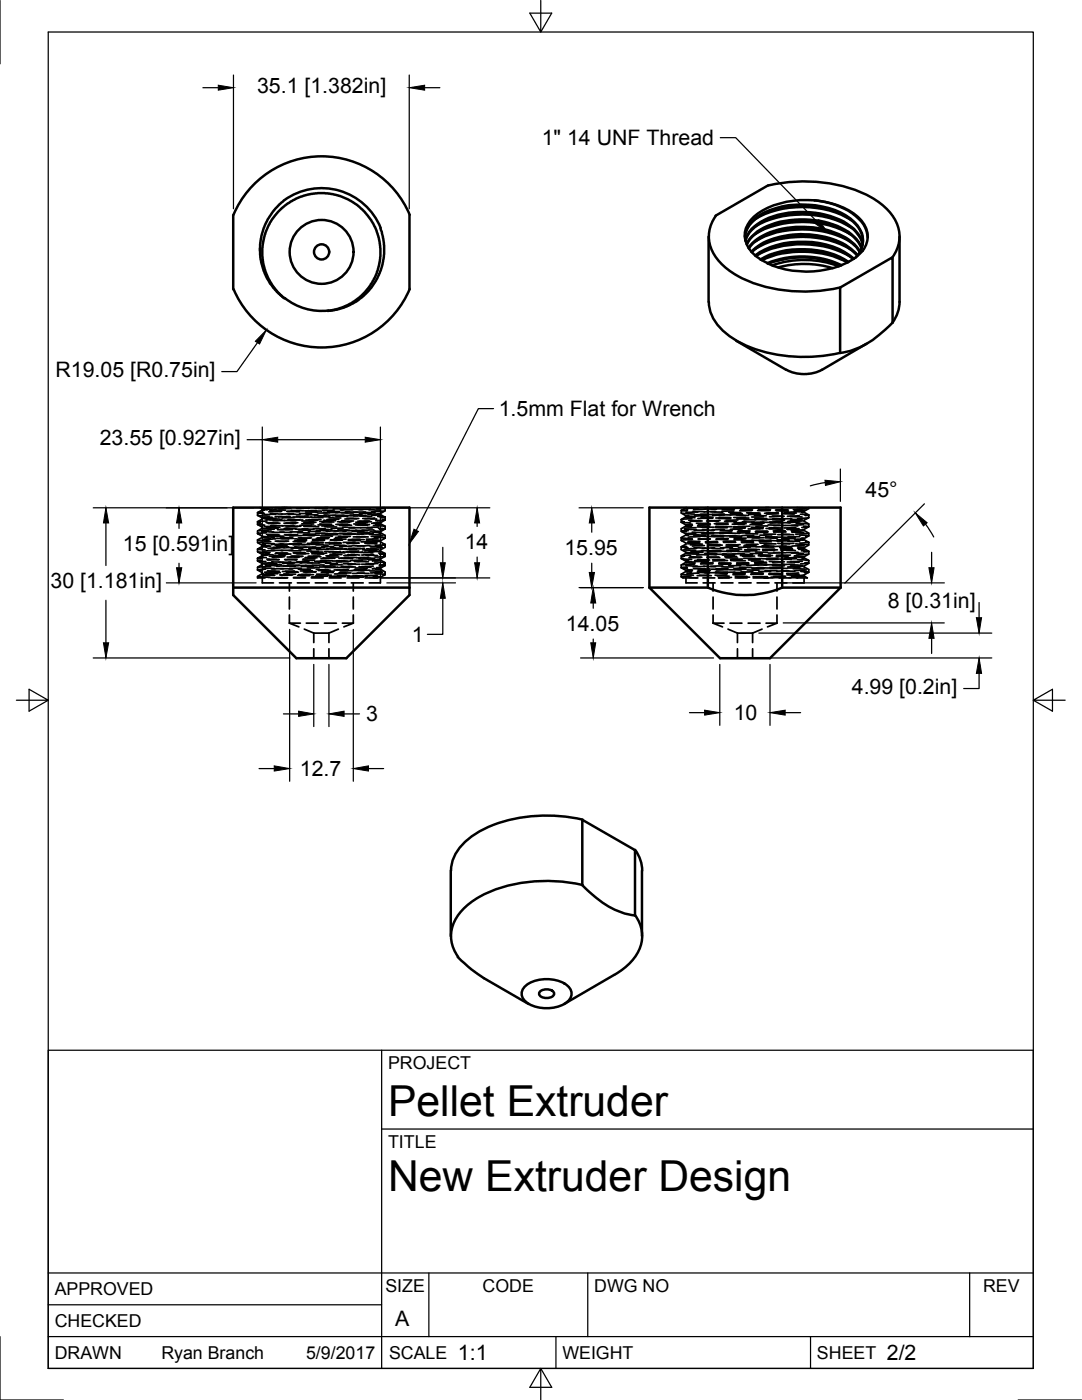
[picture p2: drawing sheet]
<svg xmlns="http://www.w3.org/2000/svg" width="216mm" height="279mm" viewBox="0 0 216 279" stroke-linecap="round" stroke-linejoin="round" font-family="sans-serif">
<!-- layer: Hidden -->
<g fill="none" stroke="#000" stroke-width=".35">
<path d="M51.4 106.5l.9 .5v.2l-.9 .5M51.4 107.8v.5l.9 .5v.2l-.9 .6v.5l.9 .6v.2l-.9 .5v.5M51.4 112l.9 .5v.2M51.4 107.7l2.3 .2M51.4 102.8l2.3 .2M51.5 110.2l2.4 .1M51.5 115.1l2.4 .1M51.8 101.3l.5 .3M52.1 111.8l-.7 .2 1.6 .1M52.2 106.1l2.4 .1M52.3 109.5l-.9 .1 1.5 .1M52.3 104.6l-.9 .1 1.4 .1"/>
<path d="M52.3 115.3v1h2.3M52.3 112.7l-.9 .5v.5l.9 .6v.2l-.9 .5v.3h1.5M52.3 108.4l2.4 .1M52.3 101.5v.3l-.9 .5v.5l.9 .6v.2M52.3 103.6l-.9 .5v.6l.9 .5v.2l-.9 .6v.5M52.4 107.1l2.4 .1M52.4 105.5l2.3 .1M52.4 114.5l2.2 .2M52.4 113.4l2.4 .1M52.4 102.2l-1 .1 1.3 .1M53 108.7l-.7 .1 1.7 .2M53 112.8l2.4 .1"/>
<path d="M53 113.6l-1.6 .1 .8 .1M53 114.4l2.4 .1M53 107.2h-.7l1.7 .2M53.1 103.7l2.4 .1M53.1 104.3l2.4 .1M53.1 105.3l2.4 .1M53.1 111.3l-1.7 .1 .6 .1M53.1 106.3l-1.7 .2 .6 .1M53.2 106.7h2.4M53.2 111.6l2.4 .1M53.3 104l-1.9 .1 .5 .1M53.4 113.9l2.4 .1"/>
<path d="M53.6 101.4l-1.3 .1 1.1 .2M53.7 110.5l-1.4 .1 1 .2M53.7 108.9l-1.4 .1 1 .2M53.7 111l2.4 .1M53.8 112.6l2.4 .1M53.8 101.9l2.4 .1M53.9 103.5l2.4 .1M53.9 102.5l2.4 .1M54 113.1l-2.4 .1M54 108.1l-2.4 .1M54 104.9h2.5M54.1 115.3h1.5"/>
<path d="M54.1 109.8l2.4 .1M54.1 105.8l-2.4 .1M54.2 112.1l2.4 .1M54.3 103.2l-2 .2h.4M54.4 101.6l-2.1 .2h.3M54.5 112.3l-2.2 .2h.3M54.5 110.8l2.4 .1M54.5 109.2l2.4 .1M54.5 110.7l-2.2 .2h.2M54.6 101.7l2.4 .1M54.8 114.8l-2.4 .1M54.9 109.9l-2.4 .1"/>
<path d="M54.9 108h2.4M54.9 103.1h2.4M55 107.5l-2.4 .1M55 102.6l-2.4 .1M55.1 105l-2.4 .1M55.1 110.3l2.3 .1M55.1 103.4l-2.4 .1M55.1 115.3h1.9M55.2 114.1l-2.4 .1M55.2 109l2.4 .1M55.2 107.4l2.4 .1M55.2 112.5l-2.4 .1"/>
<path d="M55.6 115.3h1.8M55.7 111.7l-2.4 .1M55.8 116.3h2.3M55.8 106.8l-2.4 .1M55.8 114.7l2.4 .1M55.8 106.2l2.4 .1M55.9 105.2l-2.4 .1M55.9 109.3l-2.4 .1M55.9 104.4l-2.4 .1M55.9 105.7h2.4M55.9 108.5l2.4 .1M56 107.2l2.3 .1"/>
<path d="M56 114.3l-2.4 .1M56 113.5h2.3M56 102.1h-2.4M56.6 108.6l-2.4 .1M56.6 113h2.3M56.6 113.5h-2.4M56.6 114.5l2.4 .1M56.6 107l-2.4 .1M56.7 103.9h2.3M56.7 104.4l2.3 .1M56.7 105.5h2.4M56.7 111.1l-2.4 .1"/>
<path d="M56.7 106.2l-2.4 .1M56.7 101.3h1.4M56.8 101.3h-2M56.8 106.8h2.3M56.8 111.7l2.4 .1M56.9 103.9h-2.4M57 114l2.3 .1M57.3 110.4l-2.4 .1M57.3 108.8l-2.4 .1M57.3 111.2h2.4M57.4 112.8h2.3M57.4 102.1h2.4"/>
<path d="M57.4 115.3h-1.8M57.4 103.7h2.4M57.5 102.6l2.4 .1M57.5 113h-2.3M57.6 108h-2.4M57.6 109.9h2.4M57.6 105h2.4M57.7 105.7h-2.3M57.7 116.3v1.7M57.7 119.2v2.3M57.8 112.3h2.4M57.9 103.1l-2.4 .1"/>
<path d="M57.9 101.5h-2.3M58 112.2l-2.3 .1M58 109.3l2.4 .1M58 110.6l-2.3 .1M58.1 111h2.4M58.1 101.8l2.5 .1M58.4 114.7l-2.4 .1M58.4 109.8l-2.3 .1M58.5 108.1h2.4M58.5 103.2h2.4M58.5 115.3h2.4M58.6 107.4l-2.4 .1"/>
<path d="M58.6 102.5l-2.4 .1M58.6 104.9l-2.3 .1M58.6 110.4l2.4 .1M58.7 103.3l-2.4 .1M58.7 113.9l-2.3 .1M58.8 109.1l2.4 .1M58.8 107.5l2.4 .1M58.8 112.4l-2.4 .1M59.3 111.6l-2.4 .1M59.3 116.3h2.4M59.3 101.3l2.4 .1M59.4 106.7l-2.4 .1"/>
<path d="M59.4 114.8l2.4 .1M59.4 106.3l2.4 .1M59.4 105.1l-2.3 .1M59.4 109.2l-2.3 .1M59.4 104.3l-2.3 .1M59.5 108.6l2.4 .1M59.5 107.3l2.4 .1M59.5 105.8h2.4M59.5 114.2h-2.3M59.5 113.6h2.4M59.6 102h-2.4M60.1 108.5h-2.4"/>
<path d="M60.1 113.1h2.4M60.1 113.4l-2.4 .1M60.2 114.6l2.4 .1M60.2 106.9l-2.4 .1M60.2 104h2.4M60.2 104.5l2.4 .1M60.3 105.6h2.4M60.3 111l-2.4 .1M60.3 106.9h2.5M60.3 106.1l-2.4 .1M60.4 111.8h2.4M60.4 103.8h-2.4"/>
<path d="M60.5 114.1l2.4 .1M60.9 110.3h-2.4M60.9 108.7h-2.4M60.9 111.3h2.4M60.9 112.9h2.4M61 102.2h2.4M61 115.2h-2.4M61 103.8h2.4M61.1 102.7l2.4 .1M61.1 112.9h-2.4M61.2 107.9h-2.4M61.2 110h2.4"/>
<path d="M61.2 105.1h2.4M61.3 105.6h-2.4M61.4 112.3l2.4 .1M61.5 103h-2.4M61.5 101.4h-2.4M61.6 112.1h-2.4M61.6 109.4l2.4 .1M61.6 110.5h-2.4M61.7 111l2.3 .1M61.8 101.9l2.3 .1M62 114.6l-2.4 .1M62 109.7l-2.4 .1"/>
<path d="M62.1 103.2l2.3 .1M62.1 115.3h2.4M62.1 108.2h2.4M62.2 107.3l-2.4 .1M62.2 102.4l-2.4 .1M62.2 104.8l-2.4 .1M62.2 110.5l2.4 .1M62.3 103.2l-2.4 .1M62.3 113.9h-2.4M62.4 109.2l2.3 .1M62.4 107.6l2.3 .1M62.4 112.3l-2.4 .1"/>
<path d="M62.9 111.5l-2.4 .1M62.9 116.3h2.4M62.9 101.4l2.4 .1M63 106.6l-2.4 .1M63 114.9l2.4 .1M63 106.4l2.3 .1M63 105l-2.4 .1M63 109.2h-2.4M63.1 108.7l2.4 .1M63.1 104.2l-2.5 .1M63.1 107.4l2.4 .1M63.1 105.9h2.4"/>
<path d="M63.1 114.1h-2.4M63.1 113.6l2.4 .1M63.2 101.9h-2.4M63.7 108.4h-2.4M63.7 113.2h2.4M63.7 113.3l-2.4 .1M63.8 114.7l2.3 .1M63.8 106.8l-2.4 .1M63.8 104.1h2.4M63.8 104.6h2.4M63.8 105.7h2.4M63.8 111h-2.3"/>
<path d="M63.9 106l-2.4 .1M63.9 111.9h2.4M63.9 107h2.4M64 103.7h-2.4M64.1 114.2h2.4M64.4 110.2h-2.3M64.4 111.3l2.4 .1M64.5 112.9l2.4 .1M64.5 108.6h-2.4M64.5 102.2l2.4 .1M64.5 115.1h-2.3M64.6 103.8l2.4 .1"/>
<path d="M64.6 102.8h2.4M64.7 112.8h-2.4M64.7 107.8l-2.3 .1M64.8 110.1h2.4M64.8 105.1l2.4 .1M64.9 105.5l-2.4 .1M64.9 112.4l2.4 .1M65.1 102.9l-2.4 .1M65.2 112l-2.4 .1M65.2 109.5l2.4 .1M65.2 110.4l-2.4 .1M65.2 111.1l2.4 .1"/>
<path d="M65.3 102l2.4 .1M65.4 101.3h-2.7M65.5 114.5l-2.3 .1M65.6 109.6l-2.4 .1M65.6 103.3l2.4 .1M65.7 115.3h2.4M65.7 108.2l2.4 .1M65.7 107.3h-2.3M65.8 102.3l-2.4 .1M65.8 104.7l-2.3 .1M65.8 103.1l-2.3 .1M65.8 110.6l2.4 .1"/>
<path d="M65.9 113.8h-2.4M65.9 109.3l2.5 .1M65.9 107.7l2.4 .1M65.9 112.2l-2.3 .1M66.4 111.4l-2.4 .1M66.5 101.5l2.4 .1M66.5 116.3h2.4M66.5 106.5l-2.4 .1M66.5 106.5h2.4M66.6 104.9l-2.4 .1M66.6 115l2.4 .1M66.6 109.1h-2.4"/>
<path d="M66.6 104.2h-2.4M66.7 107.5l2.4 .1M66.7 106h2.4M66.7 114h-2.4M66.7 113.7l2.4 .1M66.7 108.8l2.4 .1M66.7 101.8h-2.4M67.3 108.3h-2.4M67.3 113.2l-2.4 .1M67.3 114.8l2.4 .1M67.3 106.7l-2.4 .1M67.3 113.2l2.4 .1"/>
<path d="M67.4 104.1l2.4 .1M67.4 104.7h2.4M67.4 105.7l2.4 .1M67.4 110.9h-2.4M67.5 106h-2.4M67.5 112h2.4M67.5 107l2.4 .1M67.6 103.6l-2.4 .1M67.7 114.3h2.4M68 110.1l-2.4 .1M68 111.4l2.4 .1M68.1 113l2.3 .1"/>
<path d="M68.1 108.5l-2.4 .1M68.1 102.3l2.4 .1M68.2 103.9l2.3 .1M68.2 115l-2.5 .1M68.2 102.9h2.4M68.3 112.7l-2.4 .1M68.3 107.7l-2.4 .1M68.4 105.2l2.3 .1M68.4 110.1l2.4 .1M68.5 105.4l-2.4 .1M68.5 112.5l2.4 .1M68.7 102.8l-2.4 .1"/>
<path d="M68.8 111.9l-2.4 .1M68.8 109.6l2.3 .1M68.8 111.2l2.4 .1M68.8 110.3l-2.4 .1M68.9 102.1l2.4 .1M69.2 114.5h-2.5M69.2 109.5l-2.4 .1M69.2 103.4l2.4 .1M69.3 115.3h2.3M69.3 108.3l2.3 .1-2.3 .1M69.3 107.2h-2.4M69.4 102.3h-2.4"/>
<path d="M69.4 104.6l-2.4 .1M69.4 103l-2.4 .1M69.4 110.7l2.4 .1M69.5 113.7h-2.4M69.5 107.8l2.4 .1M69.5 112.1l-2.4 .1M69.6 109.4l2.3 .1M70 111.3l-2.4 .1M70.1 101.6l2.3 .1M70.1 116.3h2.4M70.1 106.6h2.4M70.2 106.4l-2.4 .1"/>
<path d="M70.2 104.8l-2.4 .1M70.2 115.1l2.3 .1M70.2 109h-2.4M70.2 104.1h-2.4M70.2 107.6l2.5 .1M70.2 106.1h2.4M70.2 113.9h-2.3M70.2 113.8l2.4 .1M70.2 108.9l2.4 .1M70.3 101.7l-2.4 .1M70.5 116.3v1.7M70.5 119.2v2.3"/>
<path d="M70.8 108.2l-2.3 .1M70.9 114.9l2.4 .1M70.9 106.6l-2.4 .1M70.9 113.3l2.4 .1M70.9 113.2h-2.4M70.9 104.8h2.4M71 105.8l2.4 .1M71 104.2l2.4 .1M71 110.8l-2.4 .1M71 105.9h-2.3M71.1 112l2.4 .1M71.1 107.1l2.4 .1"/>
<path d="M71.2 103.5l-2.4 .1M71.2 114.4h2.4M71.6 110l-2.4 .1M71.6 111.5l2.4 .1M71.6 113.1l2.4 .1M71.7 102.4l2.4 .1M71.7 104l2.4 .1M71.7 114.9l-2.3 .1M71.8 103h2.4M71.8 112.6l-2.3 .1M71.9 107.6l-2.4 .1M71.9 105.3l2.4 .1"/>
<path d="M72 110.2l2.4 .1M72 105.3l-2.3 .1M72.1 112.6l2.4 .1M72.2 102.7l-2.3 .1M72.3 111.8l-2.3 .1M72.3 109.7l2.4 .1M72.4 111.3l2.4 .1M72.4 110.2l-2.4 .1M72.5 102.2l2.4 .1M72.7 114.4h-2.4M72.7 109.4l-2.4 .1M72.8 103.5l2.4 .1"/>
<path d="M72.8 115.3h1.9M72.8 108.4l2.4 .1M72.9 107.1l-2.4 .1M72.9 102.2h-2.4M73 104.5l-2.4 .1M73 102.9l-2.4 .1M73 110.8l2.4 .1M73.1 113.6h-2.4M73.1 107.9l2.4 .2M73.1 109.5l2.4 .2M73.1 112l-2.4 .1M73.6 111.2l-2.4 .1"/>
<path d="M73.6 101.7l2.4 .1M73.7 106.7l2.4 .1M73.7 115.2l1.6 .1h-.6M73.7 106.3l-2.4 .1M73.7 104.7l-2.4 .1M73.7 108.9l-2.4 .1M73.8 104h-2.4M73.8 106.2l2.1 .1-.2 .1M73.8 113.8h-2.4M73.8 113.9l2.4 .1M73.8 109l2.4 .1M73.9 107.7l2 .2-.3 .1"/>
<path d="M73.9 101.6l-2.4 .1M74.4 108.1h-2.4M74.5 115l1.4 .2-1.2 .1M74.5 106.5l-2.4 .1M74.5 113.5l1.4 .1-.9 .1M74.5 113l-2.4 .1M74.5 104.9l2.3 .2M74.6 106l1.3 .1-1 .1M74.6 104.4l1.3 .1-1 .1M74.6 110.7l-2.4 .1M74.6 105.8h-2.4M74.7 107.2l2.1 .2h-.2"/>
<path d="M74.7 112.2l2.1 .1-.2 .1M74.8 103.4l-2.4 .1M74.8 114.5l2 .1-.3 .1M75.2 109.8l-2.4 .2M75.2 113.3l.7 .1-1.6 .1M75.2 108.2l-2.4 .1M75.2 111.7l.7 .1-1.6 .2M75.3 102.6l.6 .1-1.7 .1M75.3 104.2l.6 .1-1.7 .2M75.3 114.8l-2.4 .1M75.4 103.1l1.4 .1-.8 .1M75.4 112.5l-2.4 .1"/>
<path d="M75.5 107.5l-2.4 .1M75.5 105.4l1.3 .2-1 .1M75.6 110.4l1.2 .1-1 .1M75.6 105.2l-2.4 .1M75.7 112.7l1.1 .2-1.1 .1M75.8 102.5l-2.4 .2M75.9 111.6l-2.4 .2M75.9 110l-2.3 .2M75.9 106.3l.9 .6v.5l-.9 .5v.2l.9 .6v.5M75.9 111.6v.2l.9 .5v.6l-.9 .5M75.9 104.3v.2l.9 .5M75.9 113.4v.2l.9 .5v.5"/>
<path d="M75.9 110l.9 .5M76.2 101.3l.6 .1-1.7 .1M76.3 114.2l-2.4 .1M76.3 109.3l-2.4 .1M76.4 103.7l.4 .1-1.8 .1M76.4 108.6l.4 .1-1.9 .1M76.5 107l-2.4 .1M76.5 102l-2.4 .1M76.5 111h.3l-2 .2M76.6 101.3l.2 .1v.5l-.9 .6v.2l.9 .5v.6l-.9 .5M76.8 114.7l-.9 .5v1.1h-2.2M76.8 105.1v.5l-.9 .5v.3"/>
<path d="M76.8 109.2l-.9 .5v.3M76.8 110.5v.5l-.9 .6M135.9 115.1l.4 .2h2.8M135.9 101.9v.5l1 .5v.2l-1 .6v.5l1 .6M135.9 106.1l1 .5v.2M135.9 111v.5l1 .5v.3M136 114.6l2.4 .2M136.1 107.2l-.2 .1 2.2 .2M136.2 102.4l2.4 .2M136.3 111.4l-.3 .1 2 .2M136.4 109.7l2.4 .2M136.5 104.1l-.6 .1 1.9 .2"/>
<path d="M136.6 105.6l2.4 .1M136.8 112.9l2.4 .1M136.9 115.3v1h2.2M136.9 101.3l-1 .5M136.9 104.7v.3l-1 .5v.5M136.9 106.8l-1 .5v.5l1 .6v.2l-1 .5v.6l1 .5M136.9 110.2v.2l-1 .5M136.9 112.2l-1 .6v.5l1 .5v.2l-1 .6v.5M136.9 101.3l2.5 .2M137 110.5l2.4 .1M137 109l-1.1 .1 1.4 .2M137.1 110.2l2.4 .2"/>
<path d="M137.1 113.2l-1.2 .1 1.3 .1M137.2 101.7l-1.3 .2 1.2 .1M137.3 108l2.4 .1M137.3 105.9l-1.3 .1 .9 .2M137.4 102.8l-.5 .1 1.8 .2M137.4 111.9l-.5 .1 1.8 .2M137.4 103.1l-.5 .1 1.8 .1M137.4 103.8l2.4 .1M137.5 112.2h-.6l1.8 .2M137.5 115.2l1.8 .1M137.7 111.1l2.4 .1M137.7 108.7l2.4 .1"/>
<path d="M137.8 108.5l2.4 .1M137.8 110.8l-1.8 .1 .5 .1M137.9 114.9l-2 .2 .4 .1M138.1 103.5l-2.2 .2h.3M138.1 113.7l-1.2 .1 1.1 .1M138.1 104.6l-1.2 .1 1.1 .2M138.1 106.2l2.4 .1M138.2 104.8l-1.3 .2 1.1 .1M138.2 113.9l-1.3 .1 1.1 .2M138.2 107.6l-2.3 .2 .2 .1M138.3 102l2.3 .1M138.4 113.5h2.3"/>
<path d="M138.4 107l2.4 .1M138.5 106.7l2.3 .1M138.5 109.3l2.3 .1M138.6 112.6l-2.4 .1M138.8 106.4l-1.9 .2 .4 .1M138.9 106.6l-2 .2 .3 .1M138.9 105.3l-2.4 .1M139 104.4l2.3 .1M139 109.4l-2.4 .2M139.2 114l2.4 .1M139.2 105.2h2.3M139.2 114.2l2.3 .1"/>
<path d="M139.2 104.9l2.4 .1M139.2 111.7l2.4 .1M139.3 102.2l-2.4 .1M139.3 107.5l2.4 .1M139.5 114.4h-2.4M139.6 108.2l-2.4 .1M139.6 114.8l2.3 .1M139.6 108.4l-2.4 .1M139.7 107.1l-2.4 .1M139.8 102.6l2.4 .1M139.9 103.4h2.3M139.9 112.5h2.3"/>
<path d="M139.9 111.3h-2.4M139.9 112.2l2.4 .1M139.9 103.1l2.4 .1M140 109.9l2.4 .1M140.1 104l-2.4 .1M140.2 105.8h2.3M140.3 110l-2.4 .1M140.3 115.3h2.3M140.3 116.3h2.4M140.3 110.2l-2.4 .1M140.4 113l2.4 .1M140.5 101.6h2.4"/>
<path d="M140.5 110.7h2.4M140.5 108.9l-2.3 .1M140.6 110.4l2.4 .1M140.6 101.3l2.4 .1M140.6 113.1h-2.3M140.8 101.6l-2.4 .1M140.8 108.1l2.4 .1M140.9 105.8l-2.4 .1M140.9 102.7l-2.3 .1M141 111.8l-2.4 .1M141 102.9l-2.4 .1M141 104h2.4"/>
<path d="M141 112l-2.3 .1M141.2 111.2l2.4 .1M141.3 108.9h2.4M141.3 108.6l2.4 .1M141.4 110.7l-2.4 .1M141.5 114.8l-2.4 .1M141.6 103.4l-2.3 .1M141.7 113.5l-2.4 .1M141.7 104.5l-2.4 .1M141.7 106.3l2.4 .1M141.7 104.7l-2.3 .1M141.7 113.8h-2.3"/>
<path d="M141.7 107.5l-2.3 .1M141.8 102.1l2.4 .1M141.9 113.6h2.4M142 107.1l2.4 .1M142 106.9h2.4M142 109.4l2.4 .1M142.2 112.5l-2.4 .1M142.3 116.3v1.7M142.3 119.2v2.3M142.4 106.3l-2.4 .1M142.4 106.5l-2.3 .1M142.5 105.2l-2.4 .1"/>
<path d="M142.5 104.5l2.4 .1M142.6 109.3l-2.4 .1M142.7 105.3h2.4M142.7 114.3l2.4 .1M142.8 114.1l2.4 .1M142.8 105.1h2.4M142.8 111.8l2.4 .1M142.8 102.1h-2.4M142.9 107.6l2.4 .1M143 114.2l-2.4 .1M143.1 108l-2.4 .1M143.1 114.9l2.4 .1"/>
<path d="M143.2 108.3h-2.4M143.3 107l-2.4 .1M143.4 103.5h2.4M143.4 112.6h2.4M143.4 111.2h-2.4M143.5 112.3l2.4 .1M143.5 103.2l2.4 .1M143.6 110l2.4 .1M143.7 103.9h-2.4M143.7 105.9h2.4M143.8 109.9h-2.4M143.9 116.3h2.4"/>
<path d="M143.9 110.1l-2.4 .1M144 113.1l2.4 .1M144.1 101.7h2.4M144.1 110.8h2.5M144.1 108.8h-2.4M144.2 110.5l2.4 .1M144.2 101.4l2.4 .1M144.2 113h-2.4M144.4 101.5l-2.4 .1M144.4 108.2h2.4M144.5 102.6h-2.4M144.5 105.7h-2.4"/>
<path d="M144.6 111.7h-2.4M144.6 102.8l-2.4 .1M144.6 104l2.3 .1M144.6 111.9l-2.4 .1M144.8 111.3l2.4 .1M144.9 109h2.3M144.9 108.7l2.4 .1M145 110.6h-2.4M145.1 114.7l-2.4 .1M145.2 103.3l-2.4 .1M145.3 113.5h-2.4M145.3 104.4h-2.4"/>
<path d="M145.3 106.4l2.3 .1M145.3 104.6l-2.4 .1M145.3 113.7h-2.4M145.3 107.4l-2.4 .1M145.4 102.2l2.4 .1M145.5 113.7h2.4M145.6 107.2h2.3M145.6 107h2.4M145.6 109.5l2.4 .1M145.8 112.4l-2.4 .1M146 115.2l-2.6 .1h2.1M146 106.2l-2.4 .1"/>
<path d="M146 106.4l-2.4 .1M146.1 105.1l-2.4 .1M146.1 104.6l2.4 .1M146.2 109.3h-2.4M146.3 105.4h2.4M146.3 114.4l2.4 .1M146.4 114.2l2.3 .1M146.4 105.1l2.3 .1M146.4 111.9h2.3M146.4 102h-2.4M146.5 107.7l2.3 .1M146.7 114.2h-2.5"/>
<path d="M146.7 115.3h2.4M146.7 108h-2.4M146.7 115h2.4M146.7 108.2h-2.3M146.8 106.9l-2.3 .1M146.9 102.8l2.4 .1M147 103.6h2.4M147 112.7h2.4M147 111.1h-2.4M147 112.4l2.4 .1M147 103.3l2.4 .1M147.2 110.1h2.4"/>
<path d="M147.2 103.8h-2.3M147.3 105.9l2.4 .1M147.4 109.8h-2.4M147.4 116.3h2.5M147.4 110l-2.3 .1M147.5 113.2l2.4 .1M147.7 108.7h-2.4M147.7 101.7l2.4 .1M147.7 110.9h2.4M147.8 110.6l2.4 .1M147.8 101.5l2.4 .1M147.8 112.9h-2.4"/>
<path d="M147.9 101.4l-2.3 .1M148 108.3h2.4M148.1 102.5h-2.4M148.1 105.6l-2.4 .1M148.1 111.6h-2.3M148.1 104.1l2.4 .1M148.2 102.7h-4.8M148.2 111.8l-2.4 .1M148.4 111.4l2.4 .1M148.4 109l2.4 .1M148.5 108.8l2.4 .1M148.5 110.5l-2.3 .1"/>
<path d="M148.6 114.6l-2.3 .1M148.8 103.2l-2.4 .1M148.8 113.4l-2.3 .1M148.8 104.3h-2.3M148.8 106.5l2.4 .1M148.9 104.5l-2.4 .1M148.9 113.6h-2.4M148.9 107.4h-2.4M149 102.3l2.4 .1M149.1 113.7l2.4 .1M149.1 107.2l2.4 .1M149.2 107.1h2.4"/>
<path d="M149.2 109.6l2.4 .1M149.4 112.3l-2.4 .1M149.5 106.1l-2.4 .1M149.6 115.2h-2.4M149.6 106.3l-2.4 .1M149.6 105l-2.4 .1M149.7 104.7h2.4M149.7 109.2h-2.4M149.9 105.5h2.4M149.9 114.5l2.4 .1M149.9 114.3l2.4 .1M149.9 105.2l2.4 .1"/>
<path d="M149.9 112h2.4M150 101.9h-2.4M150 107.8h2.4M150.2 114.1h-2.4M150.3 115.3h2.1M150.3 107.9h-2.4M150.3 115.1h2.4M150.3 108.1l-2.4 .1M150.4 106.8l-2.4 .1M150.5 102.9h2.4M150.6 103.7h2.4M150.6 112.8h2.4"/>
<path d="M150.6 111h-2.4M150.6 112.5l2.4 .1M150.6 103.4l2.4 .1M150.8 110.2h2.3M150.8 103.7l-2.4 .1M150.9 106l2.3 .1M151 109.7h-2.4M151 109.9l-2.4 .1M151.1 116.3h2.3M151.1 113.3l2.4 .1M151.3 108.6l-2.4 .1M151.3 101.8l2.4 .1"/>
<path d="M151.3 110.9l2.4 .1M151.4 110.7l2.3 .1M151.4 101.6l2.3 .1M151.4 112.8l-2.4 .1M151.5 101.3l-2.4 .1M151.6 108.3l2.4 .1M151.7 102.4h-2.4M151.7 105.5l-2.4 .1M151.7 111.5l-2.4 .1M151.7 104.2l2.4 .1M151.8 102.6l-2.4 .1M151.8 111.7l-2.4 .1"/>
<path d="M152 111.5l2.3 .1M152 109.1l2.4 .1M152.1 108.9l2.3 .1M152.1 110.4l-2.4 .1M152.2 114.6h-2.4M152.4 103.1l-2.4 .1M152.4 113.3l-2.4 .1M152.4 104.2l-2.4 .1M152.4 106.6h2.4M152.5 104.4l-2.4 .1M152.5 113.5h-2.4M152.5 107.3h-2.4"/>
<path d="M152.6 102.4l2.3 .1M152.7 113.8l2.3 .1M152.7 107.3l2.4 .1M152.7 101.3h.7M152.8 107.1l2.3 .1M152.8 109.7h2.3M153 112.2l-2.4 .1M153.1 106l-2.4 .1M153.1 115.1h-2.3M153.2 106.2l-2.4 .1M153.2 115.3h-.8h1.8M153.2 105h-2.4"/>
<path d="M153.2 104.8h2.4M153.3 109.1h-2.4M153.4 105.6h2.4M153.4 114.6l2.4 .1M153.5 114.4l2.4 .1M153.5 105.3l2.4 .1M153.5 112.1h2.4M153.5 101.8l-2.3 .1M153.6 107.9h2.4M153.8 114l-2.4 .1M153.8 107.8h-2.3M153.8 115.2h2.4"/>
<path d="M153.9 108l-2.4 .1M154 106.8h-2.4M154.1 103h2.4M154.1 103.7l2.4 .1M154.1 112.9h2.4M154.1 110.9l-2.3 .1M154.2 112.6l2.4 .1M154.2 103.5l2.4 .1M154.3 110.2l2.4 .1M154.4 103.6l-2.4 .1M154.4 106.1l2.4 .1M154.5 109.6h-2.3"/>
<path d="M154.6 109.8l-2.4 .1M154.6 116.3h2.4M154.7 113.4l2.4 .1M154.8 108.5l-2.3 .1M154.9 101.9l2.4 .1M154.9 111l2.4 .1M154.9 110.8l2.4 .1M154.9 101.7l2.4 .1M155 112.7l-2.4 .1M155 116.3v1.7M155 119.2v2.3M155.2 108.4l2.4 .1"/>
<path d="M155.2 105.4l-2.3 .1M155.3 111.4l-2.4 .1M155.3 102.3l-2.4 .1M155.3 104.3l2.4 .1M155.3 102.5l-2.3 .1M155.3 111.6l-2.3 .1M155.4 115.3h2.4M155.5 111.6l2.4 .1M155.6 109.2l2.4 .1M155.6 109l2.4 .1M155.7 110.3l-2.4 .1M155.8 114.5h-2.4"/>
<path d="M155.9 103l-2.4 .1M156 113.2l-2.4 .1M156 104.1l-2.4 .1M156 106.7l2.4 .1M156 104.3l-2.4 .1M156 113.4l-2.4 .1M156 107.2h-2.4M156.1 102.5l2.4 .1M156.2 113.9l2.4 .1M156.3 107.4l2.4 .1M156.3 107.2l2.4 .1M156.3 109.8l2.4 .1"/>
<path d="M156.5 112.1l-2.4 .1M156.7 105.9l-2.4 .1M156.7 115h-2.4M156.8 106.1l-2.4 .1M156.8 115.2l-2.4 .1M156.8 104.9h-2.4M156.8 104.9l2.4 .1M156.9 109l-2.4 .1M157 105.7l2.4 .1M157 114.7l2.4 .1M157.1 114.5l2.4 .1M157.1 105.4l2.4 .1"/>
<path d="M157.1 112.2h2.4M157.1 101.7l-2.4 .1M157.2 108l2.3 .1M157.4 113.9l-2.4 .1M157.4 107.7h-2.4M157.4 115.3h1.8M157.5 107.9l-2.4 .1M157.6 106.7h-2.4M157.7 103.1l2.3 .1M157.7 103.9l2.4 .1M157.7 113l2.4 .1M157.7 110.8l-2.4 .1"/>
<path d="M157.8 112.7l2.3 .2M157.8 103.6l2.3 .2M157.9 110.4h2.4M158 103.5l-2.4 .1M158 106.2l2.4 .1M158.1 109.5h-2.4M158.2 109.7l-2.4 .1M158.3 113.5l2.3 .1M158.4 108.4l-2.4 .1M158.5 102.1l1.9 .1-.3 .1M158.5 111.2l1.9 .1-.3 .1M158.5 110.9l1.9 .2-.4 .1"/>
<path d="M158.5 101.8l1.9 .2-.4 .1M158.6 112.6l-2.4 .1M158.8 108.5l2.3 .2M158.8 105.3l-2.4 .1M158.9 111.3l-2.4 .1M158.9 102.2h-2.4M158.9 104.4l2.3 .2M158.9 102.4l-2.4 .1M158.9 111.5l-2.4 .1M159 101.3l1.9 .1M159.1 111.7l2.2 .2M159.2 109.4l1.2 .1-1 .1"/>
<path d="M159.2 109.1l1.2 .2-1.1 .1M159.3 110.2l-2.4 .1M159.4 114.3l-2.4 .1M159.5 102.9l-2.4 .1M159.5 113.1l-2.3 .1M159.5 103.9l-2.3 .2M159.5 106.8l1.8 .1-.5 .1M159.6 104.2l-2.4 .1M159.6 113.3l-2.4 .1M159.6 107.1l-2.4 .1M159.7 102.6l1.7 .2-.7 .1M159.8 114l1.6 .2-.9 .1"/>
<path d="M159.8 107.6l.6 .1-1.7 .1M159.9 107.4h.5l-1.8 .2M159.9 109.9l1.5 .1-1 .2M160.1 112l-2.4 .1M160.2 105.7l-2.3 .2M160.3 114.8l-2.4 .1M160.3 105.9l-2.3 .2M160.3 115l-2.3 .1M160.3 104.7l-2.3 .1M160.4 105l1 .1-1.4 .2M160.4 115.3v1h-2.2M160.4 114.9l.7 .4h-2.1"/>
<path d="M160.4 108.8l-2.3 .2M160.4 104l1 .6v.5l-1 .6v.2l1 .5v.6l-1 .5M160.4 109.5l1 .5v.6l-1 .5v.2l1 .6v.5l-1 .6M160.4 107.4v.3l1 .5v.5M160.4 112.9v.3l1 .4M160.6 112.3l.8 .1-1.7 .2M160.7 101.6l-2.4 .1M160.7 108.1l.7 .1-1.8 .2M160.9 113.7l-2.3 .2M161.1 106.5l-2.3 .1M161.2 103.3h.2l-2.2 .2M161.3 110.6l-2.4 .2"/>
<path d="M161.4 101.3v.2l-1 .5v.2l1 .6v.5M161.4 103.3l-1 .5v.3M161.4 108.8l-1 .5v.2M161.4 113.7v.5l-1 .5v.3M57.7 124.4h2.2M57.7 124.4l1.9 .7M57.7 122.7v1.7M60.7 125.6l1.9 .7M61.1 124.4h2.4M62.6 126.3h3M62.6 126.3v1.9M62.6 129.5v1.9"/>
<path d="M64.7 124.4h2.4M65.6 126.3v1.9M65.6 129.5v1.9M67.5 125.6l-1.9 .7M68.3 124.4h2.2M70.5 124.4l-1.9 .7M70.5 122.7v1.7M142.3 124.4h2.2M142.3 124.4l1.9 .7M142.3 122.7v1.7M145.3 125.6l1.8 .7M145.7 124.4h2.3"/>
<path d="M147.1 126.3h3.1M147.1 126.3v1.9M147.1 129.5v1.9M149.3 124.4h2.4M150.2 126.3v1.9M150.2 129.5v1.9M152.1 125.6l-1.9 .7M152.9 124.4h2.1M155 124.4l-1.9 .7M155 122.7v1.7"/>
</g>
<!-- layer: Visible -->
<g fill="none" stroke="#000" stroke-width=".5">
<path d="M56.7 40l-1.2 1-1 1.2-1.5 2.4-.9 2.6-.3 2.7 .3 2.5 .5 1.7 .7 1.5 1.3 1.9 .7 .8 1.5 1.2-1.2-1-.7-.9-1.5-2.3-.5-1.2-.4-1.7-.2-2.9 .6-3 1-2.2 1.5-1.9 2-1.8 2.6-1.4 2.1-.5 2.7-.2 1.6 .2 1.4 .4 2.6 1.2 1.8 1.4 1.9 2.2 1.1 2.2 .6 2.2 .1 2.9-.5 2.6-1.2 2.6-1.3 1.8-2.3 2-2.6 1.3-2.6 .6 1.8-.3 1.4-.4 2.3-1.1 1.3-1 1.4-1.3 1.5-2 .9-2.1 .6-3.2-.1-2.6-.6-2.6M56.8 39.9a12.7 12.7 0 0 1 19.2 5.6M153.2 37l-10.4 6.1M153.3 37a29.9 29.9 0 0 1 20.6 2.4 10 10 0 0 1 5.6 7.1 6.9 6.9 0 0 1-1.4 4.8M162.5 40a13.7 13.7 0 0 1 9.8 4.8 5.7 5.7 0 0 1 .8 2.6M162.5 40a17.2 17.2 0 0 0-12.1 3.3 4.7 4.7 0 0 0-1.7 4.7M162.5 40a14.6 14.6 0 0 1 9.1 3.7 4.7 4.7 0 0 1-.1 7 16.1 16.1 0 0 1-12 3.4 16.2 16.2 0 0 1-6.4-1.6 18.7 18.7 0 0 1 14.8 .4M46.5 42.9v14.8M46.6 42.9a19.1 19.1 0 0 1 17.6-11.7 19.1 19.1 0 0 1 17.5 11.7M46.6 57.7a19.1 19.1 0 0 0 17.6 11.6 19.1 19.1 0 0 0 17.5-11.6M56.8 59.5a11.8 11.8 0 0 0 8.7 2.5M81.7 42.9v14.8"/>
<path d="M141.4 47.2v13.1M142.8 43.1a7 7 0 0 0 1.1 9.5 21.7 21.7 0 0 0 12.8 5.4 32.2 32.2 0 0 0 10.9-.6M148.7 47.3a5.8 5.8 0 0 1 3.5-4.5 18.7 18.7 0 0 1 16.5 .4 6.2 6.2 0 0 1 3.5 4.9M148.7 48a5.5 5.5 0 0 1 3.8-5.6 18.7 18.7 0 0 1 16.2 .6 5.8 5.8 0 0 1 3.4 6.1l-.7 1.5-.6 .8M148.7 48a6.3 6.3 0 0 1 3.9-4.2 18.5 18.5 0 0 1 16.5 .9 6.7 6.7 0 0 1 3.1 4M148.8 47.9a7 7 0 0 0 4.3 4.6M148.8 48.1a7 7 0 0 1 4.7-4.5 18.2 18.2 0 0 1 15.5 1.2 6.7 6.7 0 0 1 3.2 4M149 48.7a8.5 8.5 0 0 1 5.8-4.2 18.8 18.8 0 0 1 14.5 1.8l1.2 1a5.9 5.9 0 0 1 1.5 2.2M149 48.8a8.7 8.7 0 0 1 5.8-4.2 18.2 18.2 0 0 1 15.1 2.3l.5 .5a5.9 5.9 0 0 1 1.5 2.2M149.4 49.5a9.5 9.5 0 0 1 5.9-3.7 18.4 18.4 0 0 1 14.1 2l1.1 .9 1.1 1.5M149.4 49.6a10.3 10.3 0 0 1 6.8-3.8 17.5 17.5 0 0 1 13.7 2.6l1 .9 .7 1M149.9 50.2a13.5 13.5 0 0 1 9.1-3.4 16.6 16.6 0 0 1 10.8 2.9l1.3 1.2"/>
<path d="M150 50.3a12.3 12.3 0 0 1 8.2-3.3 17.1 17.1 0 0 1 11.6 2.8l1.3 1.2M150.7 51a16.4 16.4 0 0 1 11.4-2.7 14.7 14.7 0 0 1 8.3 3.3M150.7 43.7a19.6 19.6 0 0 1 19.2 .2M150.7 45.2a19.6 19.6 0 0 1 19.2 .2M150.7 46.7a19.6 19.6 0 0 1 16-1.3l2.2 .9 1 .6M150.7 48.2a19.6 19.6 0 0 1 16-1.3l2.2 .9 1 .6M150.7 49.7a19 19 0 0 1 13.5-2 16.8 16.8 0 0 1 5.7 2.2M151.7 51.8a18.2 18.2 0 0 1 14.8-1l2.8 1.5M151.9 51.8a18.3 18.3 0 0 1 17.3 .5M152 51.9a20.1 20.1 0 0 1 17.1 .5M153.3 52.6a18.8 18.8 0 0 1 14.4 .4M154.1 53a19.3 19.3 0 0 1 13.3 .2"/>
<path d="M155.3 53.4a19.7 19.7 0 0 1 10.8 .1M156.3 51.7l-1.3 .3M169.9 51.4a19.8 19.8 0 0 0-18.1-.9l-1 .6a16.1 16.1 0 0 1 11.2-2.6 14.7 14.7 0 0 1 8.3 3.2M179.5 47.2v13.6l-.5 1.8-.9 1.8M141.4 60.2a8.6 8.6 0 0 0 3.9 6.7 26.4 26.4 0 0 0 16.8 4.3l2.8-.3 2.7-.5M146.9 68l10 5.8M156.9 73.8a7.7 7.7 0 0 0 7.1 0M172.9 68.6l-8.9 5.2M178.1 64.4a22.3 22.3 0 0 1-8.4 5.6l-2.1 .4M178.1 64.4v-13.1l-10.5 6.1v13M46.5 117.3v1.5l12.6 12.6h10l12.6-12.6v-1.5M46.5 117.3h35.2"/>
<path d="M46.5 117.3v-16h35.2v16M129.6 117.3l14.1 14.1h9.9l14.1-14.1M129.6 117.3h11.6M141.2 101.3h-11.6v16M141.2 117.3a19.2 19.2 0 0 0 14.9 0M141.2 117.3v-16h14.9v16M156.1 117.3h11.6M156.1 101.3h11.6v16M89.9 173.8v13M116.2 163.6l10.5 6.1v13a15.7 15.7 0 0 1-9.1-4.7l-1.4-1.3zM116.2 176.6a30 30 0 0 0-20.6 2.4 10 10 0 0 0-5.6 7.1 6.9 6.9 0 0 0 1.4 4.8M116.2 163.6a30.5 30.5 0 0 0-20.2 2.2 10.6 10.6 0 0 0-5.9 7l-.1 1"/>
<path d="M126.7 169.6l.7 1.2 .5 1.1 .2 1.9M128.1 173.8v13M91.3 191l2.7 2.4 2.5 1.8 9 5.2M104.9 196.7a7.3 7.3 0 0 1 8.3 0 2.09 2.09 0 0 1-.6 3.7 7.5 7.5 0 0 1-7.7-.5 1.96 1.96 0 0 1 0-3.2zM107.7 197.9a1.98 1.98 0 0 1 2.9 .3 1.31 1.31 0 0 1-1.8 1 1.15 1.15 0 0 1-1.2-1zM122.5 194.6l-9.9 5.8M126.7 182.7a7 7 0 0 1-1 9.5l-1.9 1.6-1.2 .7"/>
<circle cx="64.2" cy="50.3" r="6.4"/>
<circle cx="64.2" cy="50.3" r="1.51"/>
</g>
<!-- layer: Border -->
<path d="M0 .1v12.6M9.6 6.4h196.6v266.7h-196.6zM107.9 .1v6.3l-2.2-3.8h4.4l-2.2 3.8M3.3 139.7h6.3l-3.8-2.1v4.3l3.8-2.2M206.2 139.7l3.8 2.2v-4.3l-3.8 2.1h6.3M0 266.7v12.7h12.7M107.9 273.1l2.2 3.8h-4.4l2.2-3.8v6.3M203.2 279.4h12.6" fill="none" stroke="#000" stroke-width=".25"/>
<!-- layer: Titleblock -->
<path d="M9.6 209.6h196.6v63.5h-196.6zM76.2 209.6v63.5M76.2 225.3h130M9.6 254h196.6M85.6 254v12.7M117.3 254v12.7M193.5 254v12.7M9.6 266.7h196.6M9.6 260.4h66.6M110.9 266.7v6.4M161.7 266.7v6.4" fill="none" stroke="#000" stroke-width=".25"/>
<!-- layer: Dimensions -->
<g fill="none" stroke="#000" stroke-width=".25">
<path d="M40.5 17.5h3.1M46.6 15v26.7M81.7 15v26.7M84.7 17.5h3.1M51.4 68.4l-4.1 5.8h-3M49.3 87.8h3M52.3 85.2v29.9M55.4 87.8h17.5M75.9 85.2v29.9M164.7 96.3l-3 .7M167.7 93.6v6.5M18.6 101.3h32"/>
<path d="M21.1 104.4v8.5M21.1 119.8v8.5M33.2 116.3h17.9M35.7 104.4v1.1M35.7 112.4v.9M75.9 115.3h21.8M77.1 101.3h20.6M77.2 116.3h13.7M88.4 119.4v7.2h-3.1M88.4 109.2v3.1M95.2 104.4v.7M95.2 111.2v1.1"/>
<path d="M115.5 101.3h12.8M115.5 117.3h12.8M118.1 104.4v1.8M118.1 112.4v1.8M156.3 116.3h32.1M184.5 100.6l-15.9 15.8M184.7 104.6l1.6 2.6M185.9 110.2v3.1M18.6 131.3h39.2M57.8 125.6v30.3M62.6 132.6v12.4M65.6 132.6v12.4"/>
<path d="M70.5 125.6v30.3M115.8 131.3h26.6M118.4 120.3v1.1M118.4 127.5v.8M143.6 132.6v12.2M151.4 131.3h46.5M151.4 126.3h46.5M153.6 132.6v12.2M156.3 124.3h32.1M185.9 127.4v3M195.4 134.4v3h-3.1M195.4 120.2v3.1"/>
<path d="M51.7 153.4h3M56.6 142.5h3M68.7 142.5h3M73.5 153.4h3M137.6 142.2h3M156.7 142.2h3"/>
</g>
<g fill="#000" stroke="#000" stroke-width=".2">
<path d="M43.6 17l3 .5-3 .5zM81.7 17.5l3-.5v1zM53.1 65.9l-1.3 2.8-.8-.6zM52.3 87.8l3.1-.5v.9zM72.9 87.3l3 .5-3 .4zM164.6 95.8l3.1 .3-3 .8zM21.1 101.3l.6 3.1h-1.1zM35.7 101.3l.6 3.1h-1.1zM35.2 113.3h1.1l-.6 3zM87.9 112.3h1l-.5 3zM88.4 116.3l.5 3.1h-1zM94.7 112.3h1l-.5 3z"/>
<path d="M95.2 101.3l.5 3.1h-1zM118.1 101.3l.5 3.1h-1zM117.6 114.2h1l-.5 3.1zM182.6 102.3l2.4 2-.7 .7zM185.3 113.3h1.1l-.5 3zM20.6 128.3h1.1l-.6 3zM118.4 117.3l.5 3h-1zM117.9 128.3h1l-.5 3zM185.9 124.3l.5 3.1h-1.1zM194.8 123.3h1.1l-.5 3zM195.4 131.3l.5 3.1h-1.1zM54.7 152.8l3.1 .6-3.1 .5z"/>
<path d="M59.6 141.9l3 .6-3 .5zM65.6 142.5l3.1-.6v1.1zM70.5 153.4l3-.6v1.1zM140.6 141.7l3 .5-3 .5zM153.6 142.2l3.1-.5v1z"/>
</g>
<!-- layer: Annotations -->
<path d="M163.4 43.8l1.8 2.6-2.6-1.8zM82.6 105.6l.9 .5-1.8 2.4z" fill="#000" stroke="#000" stroke-width=".2"/>
<path d="M143.7 27.5h3.1l16.2 16.7M98.5 81.6h-3l-12.5 24.3" fill="none" stroke="#000" stroke-width=".25"/>
<g font-size="8.5">
<text x="77.4" y="222.8">Pellet Extruder</text>
<text x="77.4" y="237.8">New Extruder Design</text>
</g>
<g font-size="4.3">
<text x="51.3" y="18.6">35.1 [1.382in]</text>
<text x="108.1" y="29">1&quot; 14 UNF Thread</text>
<text x="11.1" y="75.3">R19.05 [R0.75in]</text>
<text x="99.5" y="83.1">1.5mm Flat for Wrench</text>
<text x="19.9" y="88.8">23.55 [0.927in]</text>
<text x="172.7" y="99.3">45°</text>
<text x="24.5" y="110">15 [0.591in]</text>
<text x="92.7" y="109.6">14</text>
<text x="112.6" y="110.8">15.95</text>
<text x="10.1" y="117.4">30 [1.181in]</text>
<text x="112.9" y="126">14.05</text>
<text x="177.2" y="121.4">8 [0.31in]</text>
<text x="82.2" y="128.1">1</text>
<text x="73.1" y="144">3</text>
<text x="146.4" y="143.7">10</text>
<text x="170" y="138.5">4.99 [0.2in]</text>
<text x="59.8" y="154.9">12.7</text>
<text x="78.8" y="264.6">A</text>
<text x="91.4" y="271.4">1:1</text>
<text x="177" y="271.4">2/2</text>
</g>
<g font-size="3.5">
<text x="77.4" y="213.4">PROJECT</text>
<text x="77.4" y="229.1">TITLE</text>
<text x="76.9" y="257.8">SIZE</text>
<text x="96.3" y="257.8">CODE</text>
<text x="118.6" y="257.8">DWG NO</text>
<text x="196.2" y="257.8">REV</text>
<text x="10.9" y="258.5">APPROVED</text>
<text x="10.9" y="264.8">CHECKED</text>
<text x="10.9" y="271.2">DRAWN</text>
<text x="32.2" y="271.2">Ryan Branch</text>
<text x="61.1" y="271.2">5/9/2017</text>
<text x="77.6" y="271.2">SCALE</text>
<text x="112.2" y="271.2">WEIGHT</text>
<text x="163" y="271.2">SHEET</text>
</g>
</svg>
